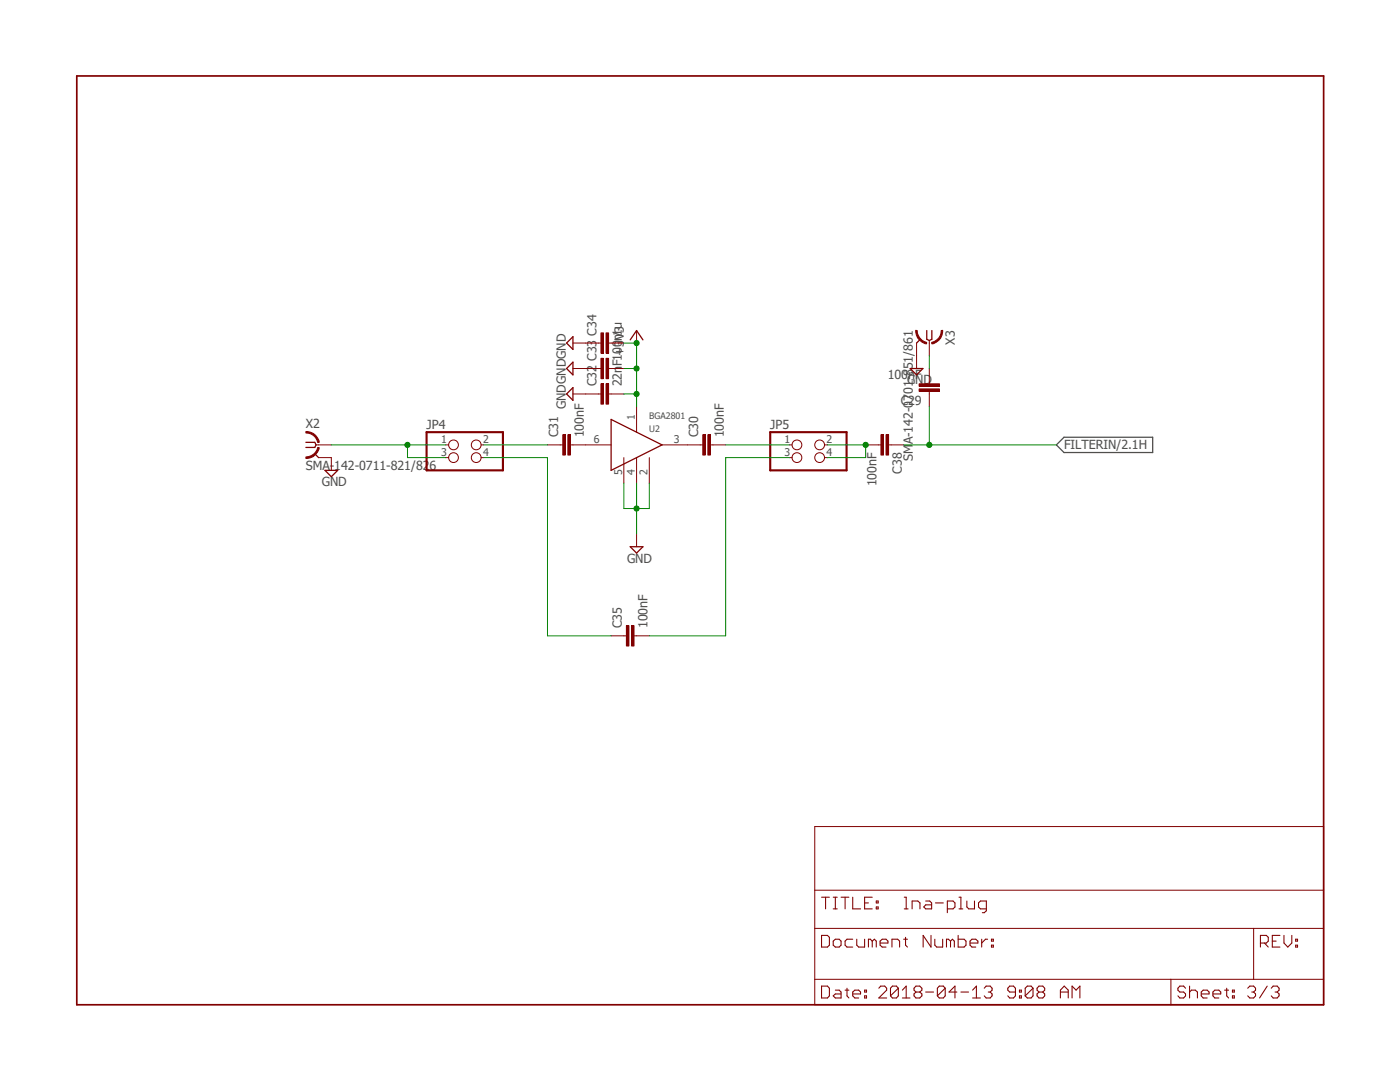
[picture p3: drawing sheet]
<svg xmlns="http://www.w3.org/2000/svg" width="279mm" height="216mm" viewBox="0 0 279 216" stroke-linecap="round" stroke-linejoin="round" font-family="sans-serif">
<path d="M14.8 14.8l249.7 186.2M264.5 14.8l-249.7 186.2" fill="none" stroke="#fff" stroke-width=".2"/>
<path d="M210.8 88.8l1.5-1.6h17.7v3.1h-17.7z" fill="none" stroke="#505050" stroke-width=".25"/>
<path d="M15.3 15.2h248.9v185.3h-248.9z" fill="none" stroke="#800000" stroke-width=".34"/>
<g fill="none" stroke="#800000" stroke-width=".2">
<path d="M116.9 88.8h5.1M124.5 91.3v5.1M127 81.2v5M127 91.3v5.1M129.6 91.3v5.1M132.1 88.8h5.1M139.7 88.8h.6M141.8 88.8h.5M127 106.6v2.5M162.6 164.9h101.6v35.6h-101.6zM162.6 177.6h101.6M162.6 185.3h101.6"/>
<path d="M162.6 195.4h101.6M233.7 195.4v5.1M250.2 185.3v10.1"/>
</g>
<g fill="none" stroke="#800000" stroke-width=".21">
<path d="M164 179h1.5M164.8 179v2.4M166.3 179h.8M166.7 179v2.4M167.9 179h1.5M168.7 179v2.4M170.2 179v2.4h1.5M174.1 179h-1.5v2.4h1.5M174.9 179.8h.4v.4h-.4zM180.5 179h.3v2.4M184.7 179.8h.8l.4 .4v1.2h-1.2l-.3-.4 .3-.4h1.2M191.4 179h.4v2.4"/>
<path d="M193 179.8v1.2l.3 .4h1.2v-1.6M164 186.6h1.1l.4 .4v1.6l-.4 .4h-1.1zM164 196.8h1.1l.4 .4v1.5l-.4 .4h-1.1zM166.3 187.8l.4-.4h.8l.4 .4v.8l-.4 .4h-.8l-.4-.4zM166.3 181.4h.8M166.7 197.6h.8l.4 .4v1.1h-1.2l-.4-.4 .4-.4h1.2M168.7 197.6h.7M169 197.2v1.5l.4 .4M170.2 198.3h1.5v-.3l-.3-.4h-.8l-.4 .4v.7l.4 .4h.8M170.2 187.4h-1.2l-.3 .4v.8l.3 .4h1.2M171 187.4v1.2l.4 .4h1.2v-1.6M172.6 198.7h.3v.4h-.3z"/>
<path d="M172.6 197.6h.3v.4h-.3zM172.6 180.2h.7M174.1 187.8l-.4-.4h-.4v1.6M174.1 187.8l.4-.4 .4 .4v1.2M174.1 187.8v1.2M174.9 181h.4v.4h-.4zM175.4 197.2l.4-.4h.8l.4 .4v.4l-1.6 1.5h1.6M175.6 188.2h1.6v-.4l-.4-.4h-.7l-.5 .4v.8l.5 .4h.7M178 189v-1.6h1.2l.3 .4v1.2M179.3 197.2v1.5l-.4 .4h-.8l-.4-.4M179.3 197.2l-.4-.4h-.8l-.4 .4v1.5M179.3 197.2l-1.6 1.5"/>
<path d="M180.1 199.1h1.5M180.1 197.6l.7-.8v2.3M180.3 187.4h.8M180.5 181.4h.7M180.7 187v1.6l.4 .4M182 181.4v-1.6h1.2l.4 .4v1.2M182.8 198l-.4 .3v.4l.4 .4h.8l.4-.4v-.4l-.4-.3M182.8 198l-.4-.4v-.4l.4-.4h.8l.4 .4v.4l-.4 .4M182.8 198h.8M184.7 198h1.6M185.8 186.6v2.4l-1.6-2.4v2.4M186.6 187.4v1.2l.3 .4h1.2v-1.6"/>
<path d="M186.7 180.2h1.6M188.6 197.2v1.5l-.3 .4h-.8l-.4-.4M188.6 197.2l-.3-.4h-.8l-.4 .4v1.5M188.6 197.2l-1.5 1.5M189.1 181.4h1.1l.4-.4v-.8l-.4-.4h-1.1v2.3M189.7 187.8l-.4-.4h-.4v1.6M189.7 187.8v1.2M189.7 187.8l.4-.4 .4 .4v1.2M191 198h-1.6l1.2-1.2v2.3M191.2 186.6v2.4h1.2l.4-.4v-.8l-.4-.4h-1.2M191.4 181.4h.8M191.8 198h1.5"/>
<path d="M193.6 188.2h1.6v-.4l-.5-.4h-.7l-.4 .4v.8l.4 .4h.7M194.1 199.1h1.6M194.1 197.6l.8-.8v2.3M195.9 187.4v1.6M196.4 197.2l.4-.4h.8l.4 .4v.4l-.4 .4M196.8 181.4h-1.1l-.4-.4v-.8l.4-.4h1.1v1.9l-.4 .4h-.4M197.1 187.4h-.4l-.8 .8M197.2 198h.4M197.6 198l.4 .3v.4l-.4 .4h-.8l-.4-.4M197.9 188.6h.3v.4h-.3zM197.9 187.4h.3v.4h-.3zM202.6 198h-1.1l-.4-.4v-.4l.4-.4h.8l.3 .4v1.5l-.3 .4h-.8l-.4-.4"/>
<path d="M203.5 198.7h.3v.4h-.3zM203.5 197.6h.3v.4h-.3zM206.2 197.2v1.5l-.4 .4h-.8l-.4-.4M206.2 197.2l-.4-.4h-.8l-.4 .4v1.5M206.2 197.2l-1.6 1.5M207.3 198l-.3 .3v.4l.3 .4h.8l.4-.4v-.4l-.4-.3M207.3 198l-.3-.4v-.4l.3-.4h.8l.4 .4v.4l-.4 .4M207.3 198h.8M211.6 198h1.6M211.6 199.1v-1.5l.8-.8 .8 .8v1.5M214 199.1v-2.3l.8 .8 .7-.8v2.3M236.6 197.2l-.4-.4h-.7l-.4 .4v.4l.4 .4h.7l.4 .3v.4l-.4 .4h-.7l-.4-.4"/>
<path d="M237.4 198l.4-.4h.7l.5 .4v1.1M237.4 196.8v2.3M239.7 198.3h1.6v-.3l-.4-.4h-.8l-.4 .4v.7l.4 .4h.8M242.1 198.3h1.5v-.3l-.4-.4h-.8l-.3 .4v.7l.3 .4h.8M244.4 197.6h.8M244.8 197.2v1.5l.4 .4M246 198.7h.3v.4h-.3zM246 197.6h.3v.4h-.3zM249 197.2l.4-.4h.8l.4 .4v.4l-.4 .4M249.8 198h.4M250.2 198l.4 .3v.4l-.4 .4h-.8l-.4-.4M251.5 188.2h1.2l.4-.4v-.8l-.4-.4h-1.2v2.4"/>
<path d="M252.3 188.2l.8 .8M252.9 196.8l-1.5 2.3M253.7 197.2l.4-.4h.8l.4 .4v.4l-.4 .4M253.9 187.8h.8M254.5 198h.4M254.9 198l.4 .3v.4l-.4 .4h-.8l-.4-.4M255.4 186.6h-1.5v2.4h1.5M256.2 186.6v1.6l.8 .8 .8-.8v-1.6M258.6 188.6h.4v.4h-.4zM258.6 187.4h.4v.4h-.4z"/>
</g>
<path d="M122 83.7l10.1 5.1-10.1 5.1zM125.8 109.1h2.5l-1.3 1.3z" fill="none" stroke="#800000" stroke-width=".25"/>
<path d="M141.3 86.7h.5v4.1h-.5z" fill-rule="evenodd" fill="#800000"/>
<path d="M141.3 86.7h.5v4.1h-.5z" fill="none" stroke="#800000" stroke-width=".2"/>
<path d="M140.3 86.7h.5v4.1h-.5z" fill-rule="evenodd" fill="#800000"/>
<path d="M111.8 88.8h.5M113.8 88.8h.5M137.2 88.8h2.5M140.3 86.7h.5v4.1h-.5zM142.3 88.8h2.5" fill="none" stroke="#800000" stroke-width=".2"/>
<path d="M113.3 86.7h.5v4.1h-.5z" fill-rule="evenodd" fill="#800000"/>
<path d="M113.3 86.7h.5v4.1h-.5z" fill="none" stroke="#800000" stroke-width=".2"/>
<path d="M112.3 86.7h.5v4.1h-.5z" fill-rule="evenodd" fill="#800000"/>
<path d="M119.4 78.6h.5M121.5 78.6h.5M109.3 88.8h2.5M112.3 86.7h.5v4.1h-.5zM114.3 88.8h2.6" fill="none" stroke="#800000" stroke-width=".2"/>
<path d="M120.9 76.6h.6v4h-.6z" fill-rule="evenodd" fill="#800000"/>
<path d="M120.9 76.6h.6v4h-.6z" fill="none" stroke="#800000" stroke-width=".2"/>
<path d="M119.9 76.6h.5v4h-.5z" fill-rule="evenodd" fill="#800000"/>
<path d="M116.9 78.6h2.5M119.4 73.5h.5M119.9 76.6h.5v4h-.5zM121.5 73.5h.5M122 78.6h2.5" fill="none" stroke="#800000" stroke-width=".2"/>
<path d="M120.9 71.5h.6v4.1h-.6z" fill-rule="evenodd" fill="#800000"/>
<path d="M120.9 71.5h.6v4.1h-.6z" fill="none" stroke="#800000" stroke-width=".2"/>
<path d="M119.9 71.5h.5v4.1h-.5z" fill-rule="evenodd" fill="#800000"/>
<path d="M116.9 73.5h2.5M119.4 68.5h.5M119.9 71.5h.5v4.1h-.5zM121.5 68.5h.5M122 73.5h2.5" fill="none" stroke="#800000" stroke-width=".2"/>
<path d="M120.9 66.4h.6v4.1h-.6z" fill-rule="evenodd" fill="#800000"/>
<path d="M120.9 66.4h.6v4.1h-.6z" fill="none" stroke="#800000" stroke-width=".2"/>
<path d="M119.9 66.4h.5v4.1h-.5z" fill-rule="evenodd" fill="#800000"/>
<path d="M116.9 68.5h2.5M119.9 66.4h.5v4.1h-.5zM122 68.5h2.5M63.1 88.8h.5" fill="none" stroke="#800000" stroke-width=".2"/>
<path d="M61 88.3h1.8l.3 .5-.3 .5h-1.8M62.8 90.6l.8 .7" fill="none" stroke="#800000" stroke-width=".25"/>
<path d="M61 86.1a2.57 2.57 0 0 1 2.7 2.2h-.3a2.35 2.35 0 0 0-2.4-1.9z" fill-rule="evenodd" fill="#800000"/>
<path d="M61 86.1a2.57 2.57 0 0 1 2.7 2.2h-.3a2.35 2.35 0 0 0-2.4-1.9z" fill="none" stroke="#800000" stroke-width=".2"/>
<path d="M61 91.2a2.46 2.46 0 0 0 2.4-1.9h.3a2.69 2.69 0 0 1-2.7 2.2z" fill-rule="evenodd" fill="#800000"/>
<g fill="none" stroke="#800000" stroke-width=".2">
<path d="M61 91.2a2.46 2.46 0 0 0 2.4-1.9h.3a2.69 2.69 0 0 1-2.7 2.2zM63.6 88.8h2.5M63.6 91.3h2.5M88.9 88.8h.6M88.9 91.3h.6M96 88.8h.6M96 91.3h.6M157.5 88.8h.6M157.5 91.3h.6M164.6 88.8h.5M164.6 91.3h.5M124.5 126.9h.5"/>
<path d="M126.5 126.9h.5"/>
<circle cx="90.5" cy="88.8" r=".98"/>
<circle cx="90.5" cy="91.3" r=".98"/>
<circle cx="95" cy="91.3" r=".98"/>
<circle cx="95" cy="88.8" r=".98"/>
<circle cx="159" cy="88.8" r=".98"/>
<circle cx="159" cy="91.3" r=".98"/>
<circle cx="163.6" cy="91.3" r=".98"/>
<circle cx="163.6" cy="88.8" r=".98"/>
</g>
<path d="M85.1 86.2h15.3v7.7h-15.3zM153.7 86.2h15.3v7.7h-15.3z" fill="none" stroke="#800000" stroke-width=".42"/>
<path d="M126 124.8h.5v4.1h-.5z" fill-rule="evenodd" fill="#800000"/>
<path d="M126 124.8h.5v4.1h-.5z" fill="none" stroke="#800000" stroke-width=".2"/>
<path d="M125 124.8h.5v4.1h-.5z" fill-rule="evenodd" fill="#800000"/>
<path d="M182.9 71v2.5M185.5 67.9v.6M122 126.9h2.5M125 124.8h.5v4.1h-.5zM127 126.9h2.6" fill="none" stroke="#800000" stroke-width=".2"/>
<path d="M181.7 73.5h2.5l-1.3 1.3zM183.7 67.7l-.8 .8M185 66v1.7l.5 .2 .5-.2v-1.7" fill="none" stroke="#800000" stroke-width=".25"/>
<path d="M187.8 66l.3-.1a2.58 2.58 0 0 1-2.1 2.7l-.1-.3a2.35 2.35 0 0 0 1.9-2.3z" fill-rule="evenodd" fill="#800000"/>
<path d="M187.8 66l.3-.1a2.58 2.58 0 0 1-2.1 2.7l-.1-.3a2.35 2.35 0 0 0 1.9-2.3z" fill="none" stroke="#800000" stroke-width=".2"/>
<path d="M182.8 65.9l.2 .1a2.46 2.46 0 0 0 2 2.3l-.1 .3a2.69 2.69 0 0 1-2.1-2.7z" fill-rule="evenodd" fill="#800000"/>
<path d="M182.8 65.9l.2 .1a2.46 2.46 0 0 0 2 2.3l-.1 .3a2.69 2.69 0 0 1-2.1-2.7zM182.9 68.5v2.5M185.5 68.5v2.5M185.5 76.1v.5M185.5 78.1v.5" fill="none" stroke="#800000" stroke-width=".2"/>
<path d="M183.4 76.6h4.1v.5h-4.1z" fill-rule="evenodd" fill="#800000"/>
<path d="M183.4 76.6h4.1v.5h-4.1z" fill="none" stroke="#800000" stroke-width=".2"/>
<path d="M183.4 77.6h4.1v.5h-4.1z" fill-rule="evenodd" fill="#800000"/>
<path d="M183.4 77.6h4.1v.5h-4.1zM185.5 73.5v2.6M185.5 78.6v2.6M175.3 88.8h.5M177.3 88.8h.5" fill="none" stroke="#800000" stroke-width=".2"/>
<path d="M175.8 86.7h.5v4.1h-.5z" fill-rule="evenodd" fill="#800000"/>
<path d="M175.8 86.7h.5v4.1h-.5z" fill="none" stroke="#800000" stroke-width=".2"/>
<path d="M176.8 86.7h.5v4.1h-.5z" fill-rule="evenodd" fill="#800000"/>
<path d="M114.3 78.6h2.6M114.3 73.5h2.6M114.3 68.5h2.6M127 66v2.5M66.1 91.3v2.6M172.8 88.8h2.5M176.8 86.7h.5v4.1h-.5zM177.8 88.8h2.6" fill="none" stroke="#800000" stroke-width=".2"/>
<path d="M113.1 68.5l1.2-1.3v2.5zM113.1 78.6l1.2-1.3v2.6zM114.3 72.3v2.5l-1.2-1.3zM125.8 67.8l1.2-1.8 1.3 1.8M64.9 93.9h2.5l-1.3 1.2z" fill="none" stroke="#800000" stroke-width=".25"/>
<path d="M124.5 96.4v5.1h5.1v-5.1M127 96.4v5.1" fill="none" stroke="#008000" stroke-width=".2"/>
<circle cx="127" cy="101.5" r=".51" fill="#008000"/>
<g fill="none" stroke="#008000" stroke-width=".2">
<path d="M66.1 88.8h22.8M81.3 88.8v2.5h7.6M127 101.5v5.1"/>
<circle cx="127" cy="101.5" r=".51"/>
</g>
<circle cx="81.3" cy="88.8" r=".51" fill="#008000"/>
<g fill="none" stroke="#008000" stroke-width=".2">
<path d="M96.6 88.8h12.7M144.8 88.8h12.7M180.4 88.8h30.4M185.5 81.2v7.6"/>
<circle cx="81.3" cy="88.8" r=".51"/>
</g>
<circle cx="185.5" cy="88.8" r=".51" fill="#008000"/>
<g fill="none" stroke="#008000" stroke-width=".2">
<path d="M96.6 91.3h12.7v35.6h12.7M157.5 91.3h-12.7v35.6h-15.2M165.1 88.8h7.7v2.5h-7.7"/>
<circle cx="185.5" cy="88.8" r=".51"/>
</g>
<circle cx="172.8" cy="88.8" r=".51" fill="#008000"/>
<g fill="none" stroke="#008000" stroke-width=".2">
<path d="M124.5 78.6h2.5M124.5 73.5h2.5v7.7M185.5 71v2.5"/>
<circle cx="172.8" cy="88.8" r=".51"/>
</g>
<circle cx="127" cy="78.6" r=".51" fill="#008000"/>
<g fill="none" stroke="#008000" stroke-width=".2">
<path d="M124.5 68.5h2.5v5"/>
<circle cx="127" cy="78.6" r=".51"/>
</g>
<circle cx="127" cy="73.5" r=".51" fill="#008000"/>
<circle cx="127" cy="73.5" r=".51" fill="none" stroke="#008000" stroke-width=".2"/>
<circle cx="127" cy="68.5" r=".51" fill="#008000"/>
<circle cx="127" cy="68.5" r=".51" fill="none" stroke="#008000" stroke-width=".2"/>
<g font-size="2.5" fill="#505050">
<text x="124.5" y="71" transform="rotate(-90 124.5 71)">+3V3</text>
<text x="190.5" y="68.8" transform="rotate(-90 190.5 68.8)">X3</text>
<text x="119" y="77.1" transform="rotate(-90 119 77.1)">C32 C33 C34</text>
<text x="124.1" y="77.1" transform="rotate(-90 124.1 77.1)">22nF100n1u</text>
<text x="177.2" y="75.7">100nF</text>
<text x="181" y="76.7">GND</text>
<text x="112.9" y="81.7" transform="rotate(-90 112.9 81.7)">GNDGNDGND</text>
<text x="179.8" y="80.8">C29</text>
<text x="61" y="85.5">X2</text>
<text x="85.1" y="85.6">JP4</text>
<text x="111.4" y="87.3" transform="rotate(-90 111.4 87.3)">C31</text>
<text x="116.5" y="87.3" transform="rotate(-90 116.5 87.3)">100nF</text>
<text x="139.4" y="87.3" transform="rotate(-90 139.4 87.3)">C30</text>
<text x="144.4" y="87.3" transform="rotate(-90 144.4 87.3)">100nF</text>
<text x="153.7" y="85.6">JP5</text>
<text x="212.3" y="89.7">FILTERIN/2.1H</text>
<text x="61" y="93.9">SMA-142-0711-821/826</text>
<text x="180" y="94.5" transform="rotate(-90 180 94.5)">C38</text>
<text x="182.2" y="92" transform="rotate(-90 182.2 92)">SMA-142-0701-851/861</text>
<text x="64.2" y="97">GND</text>
<text x="174.9" y="97.1" transform="rotate(-90 174.9 97.1)">100nF</text>
<text x="125.1" y="112.3">GND</text>
<text x="124.1" y="125.4" transform="rotate(-90 124.1 125.4)">C35</text>
<text x="129.2" y="125.4" transform="rotate(-90 129.2 125.4)">100nF</text>
</g>
<g font-size="2.1" fill="#505050">
<text x="126.7" y="83.9" transform="rotate(-90 126.7 83.9)">1</text>
<text x="88" y="88.4">1</text>
<text x="96.4" y="88.4">2</text>
<text x="118.5" y="88.4">6</text>
<text x="134.5" y="88.4">3</text>
<text x="156.6" y="88.4">1</text>
<text x="164.9" y="88.4">2</text>
<text x="88" y="91">3</text>
<text x="96.4" y="91">4</text>
<text x="124.2" y="94.8" transform="rotate(-90 124.2 94.8)">5</text>
<text x="126.7" y="94.8" transform="rotate(-90 126.7 94.8)">4</text>
<text x="129.2" y="94.8" transform="rotate(-90 129.2 94.8)">2</text>
<text x="156.6" y="91">3</text>
<text x="164.9" y="91">4</text>
</g>
<g font-size="1.8" fill="#505050">
<text x="129.6" y="83.7">BGA2801</text>
<text x="129.6" y="86.2">U2</text>
</g>
</svg>
